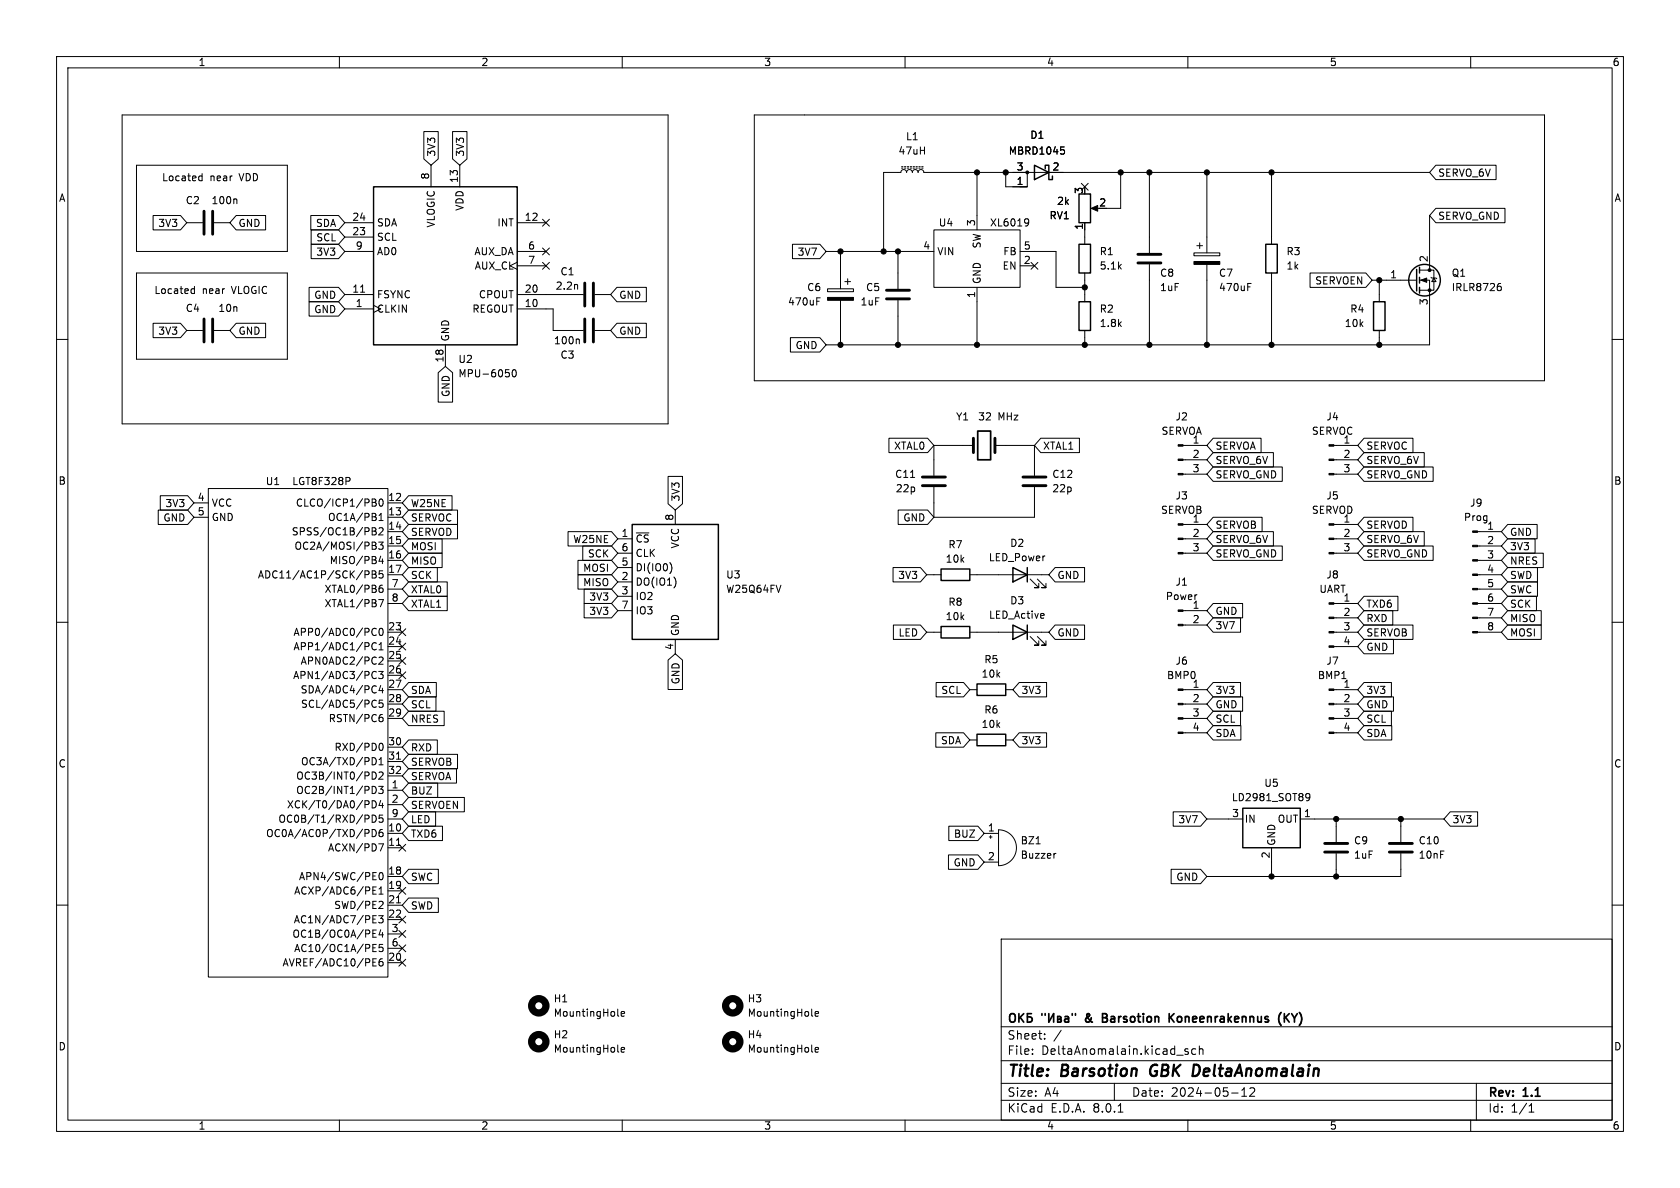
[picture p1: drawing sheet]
<svg xmlns="http://www.w3.org/2000/svg" width="297mm" height="210mm" viewBox="0 0 297 210" stroke-linecap="round" stroke-linejoin="round" font-family="sans-serif">
<g fill="none" stroke="#000" stroke-width=".18">
<path d="M10 10h277v190h-277zM12 12h273v186h-273zM60 10v2M110 10v2M160 10v2M210 10v2M260 10v2M21.6 20.3h96.5v54.6h-96.5zM24.1 29.2h26.7v15.3h-26.7zM27.1 38.1h4.8l1.1 1.3-1.1 1.2h-4.8zM33 39.4h2.8M35.2 31.9h.5"/>
<path d="M35.2 31.2h.5M35.7 30.7v1.3M37.8 39.4h2.8M41.7 35.2l.2 .1v.7M41.8 38.1h5.2v2.5h-5.2l-1.2-1.2zM54.9 38.1h4.9l1.2 1.3-1.2 1.2h-4.9zM61 39.4h5M74.9 23.3h2.6v4.8l-1.3 1.1-1.3-1.1zM76.2 29.2v3.8M80 23.3h2.6v4.8l-1.3 1.1-1.3-1.1zM81.3 29.2v3.8M91.4 39.4h5.1"/>
<path d="M95.9 38.8l1.2 1.2M97.1 38.8l-1.2 1.2M133.3 20.3h139.7v47h-139.7zM159.4 29.7h.2M159.4 29.5h.2M159.9 29.7h.2M159.9 29.5h.2M160.4 29.7h.3M160.4 29.5h.3M160.9 29.7h.3M160.9 29.5h.3M161.4 29.7h.3"/>
<path d="M161.4 29.5h.3M161.9 29.7h.3M161.9 29.5h.3M162.4 29.7h.3M162.4 29.5h.3M162.9 29.7h.3M162.9 29.5h.3M172.7 30.5v10.1M177.8 30.5v2.5h3.8M181.4 38.7l.4 .1a.84 .84 0 0 1-.3 1.1M181.6 30.5h-18.3l-.1-.4-.4-.1-.3 .1-.2 .4-.1-.4-.4-.1-.4 .1-.1 .4-.2-.4-.3-.1-.4 .1-.1 .4-.2-.4-.3-.1-.4 .1-.1 .4h-3.1v14M181.9 39.2l-.2 .2-.3 .1"/>
<path d="M187.5 26h.6M187.7 26.5h.3l.2 .2-.1 .4-.4 .1M191.2 32.4l1.2 1.2M191.8 39.4v3.8M192.4 32.4l-1.2 1.2M193.3 36.8h1M198.1 30.5v6.3h-2.5M203.2 30.5v14.2M213.4 30.5v14.2M224.8 30.5v12.7M252.7 30.5h-71.1v2.5h-1.3M252.7 38.1v9.7"/>
<path d="M253.8 36.8h12.3v2.6h-12.3l-1.1-1.3zM253.8 29.2h10.7v2.6h-10.7l-1.1-1.3zM10 60h2M24.1 48.3h26.7v15.2h-26.7zM27.1 57.1h4.8l1.1 1.3-1.1 1.3h-4.8zM33 58.4h2.8M33.9 51.8h.5M33.9 51.1h.5M34.4 50.6v1.3M37.8 58.4h2.8M41.8 57.1h5.2v2.6h-5.2l-1.2-1.3zM54.6 50.8h5.2l1.2 1.3-1.2 1.2h-5.2z"/>
<path d="M54.6 53.3h5.2l1.2 1.3-1.2 1.3h-5.2zM55 43.2h4.8l1.2 1.3-1.2 1.2h-4.8zM55 40.6h4.8l1.2 1.3-1.2 1.3h-4.8zM61 44.5h5M61 54.6h5M61 52.1h5M61 41.9h5M63.7 51.7h.8M91.4 46.4l-1.2 .6 1.2 .6M91.4 47h5.1M91.4 44.5h5.1M91.4 54.6h6.4v3.8h5.3"/>
<path d="M91.4 52.1h11.7M95.9 46.4l1.2 1.2M95.9 43.8l1.2 1.3M97.1 46.4l-1.2 1.2M97.1 43.8l-1.2 1.3M102.1 50.3v.8M102.2 59.9l.2 .2v.7M105.2 52.1h2.7M105.2 58.4h2.7M109.1 50.8h5.2v2.5h-5.2l-1.2-1.2zM109.1 57.1h5.2v2.6h-5.2l-1.2-1.3zM139.7 59.7h5.2l1.1 1.3-1.1 1.2h-5.2z"/>
<path d="M140.1 43.2h4.8l1.1 1.3-1.1 1.2h-4.8zM144.4 53.3h.4M144.4 52.6h.6M146 44.5h19.1M146.3 51.1h4.6v.5h-4.6zM148.6 44.5v6.6M148.6 53.1v7.9M149.4 49.8h1M149.9 49.3v1M158.7 44.5v6.6M158.7 53.1v7.9M165.1 40.6h15.2v10.2h-15.2z"/>
<path d="M172.7 50.8v10.2M180.3 47h2.6M180.3 44.5h6.4v6.3h5.1M182.3 46.4l1.2 1.2M183.5 46.4l-1.2 1.2M191.8 48.3v5M191.8 58.4v2.6M203.2 46.7v14.3M211.1 44.7h4.5v.5h-4.5zM211.6 43.4h1M212.1 42.9v1M213.4 46.7v14.3"/>
<path d="M220.6 50.7h.4M220.6 50.1h.6M224.8 48.3v12.7M231.6 48.3h9.9l1.1 1.2-1.1 1.3h-9.9zM242.6 49.5h7.8M243.8 49.5v3.8M243.8 58.4v2.6M251 49.5h1.7v11.5h-106.7M251 47.8h2.5v3.5h-2.5M253 49l.1 .1h.8l.1 .2M253.5 49.1l.4 .7h-.8zM264.9 50.6l.4 .1 .1 .1v.5l-.5 .1"/>
<path d="M265.1 50.1h.2M285 60h2M77.5 65.9l1.2-1.1 1.3 1.1v5.2h-2.5zM78.7 61v3.8M89.4 65.3h.6M89.9 65.9l.2 .2-.2 .5M90.7 65.5l.1-.2a.68 .68 0 0 1 .5 .7 .68 .68 0 0 1-.5 .6l-.1-.1-.2-.4zM157.2 77.5h6.8l1.1 1.2-1.1 1.3h-6.8zM165.1 78.7h7M165.1 78.7v5.4M175.9 78.7h7M182.9 78.7v5.4"/>
<path d="M184 77.5h6.8v2.5h-6.8l-1.1-1.3zM209.1 78.7h4.3M214.5 77.5h8.4v2.5h-8.4l-1.1-1.3zM235.8 78.7h4.2M241.1 77.5h8.7v2.5h-8.7l-1.1-1.3zM28 90.2h5.2l1.1 1.2-1.1 1.3h-5.2zM28.3 87.6h4.9l1.1 1.3-1.1 1.3h-4.9zM34.3 88.9h2.5M34.3 91.4h2.5M36.8 86.4h31.8v86.3h-31.8zM61.6 84.4l.3 .2-.1 .3-.2 .2M65.8 88.2l.6 .1 .1 .3-.3 .2"/>
<path d="M65.8 93.3l.6 .1 .1 .3-.3 .2M65.8 95.8l.6 .2 .1 .2-.3 .2M65.8 88.8h.4M65.8 93.9h.4M65.8 96.4h.4M66.2 88.8l.3 .3v.3l-.7 .1M66.2 93.9l.3 .2v.3l-.7 .2M66.2 96.4l.3 .3v.3l-.7 .1M66.9 95.8h.8l-.4 .5 .4 .1v.6l-.2 .1-.6-.1M67 93.4l.5-.1 .2 .4-.8 .9h.8M67 92h.7M67 91.1l.4-.4v1.3"/>
<path d="M67.1 88.3l.2-.1a.68 .68 0 0 1 .4 .6 .68 .68 0 0 1-.4 .7l-.2-.1-.1-.4zM67.3 98.3l-.3 .9h.8M67.6 98.8v.8M68.6 99.1h2.5M68.6 96.5h2.5M68.6 94h2.5M68.6 88.9h2.5M68.6 91.4h2.5M72.2 90.2h8.7v2.5h-8.7l-1.1-1.3zM72.2 87.6h7.7v2.6h-7.7l-1.1-1.3zM72.2 92.7h8.7v2.6h-8.7l-1.1-1.3zM72.2 97.8h6v2.5h-6l-1.1-1.2z"/>
<path d="M72.2 95.2h6v2.6h-6l-1.1-1.3zM100.4 94h7.7l1.1 1.3-1.1 1.2h-7.7zM102.2 99.1h5.9l1.1 1.2-1.1 1.3h-5.9zM103 96.5h5.1l1.1 1.3-1.1 1.3h-5.1zM109.2 97.8h2.6M109.2 95.3h2.6M118.1 84.2h2.6v4.9l-1.3 1.1-1.3-1.1zM118.5 99.5a1.49 1.49 0 0 1 0 1.8M119.4 90.2v2.5M158.8 90.2h5.2l1.1 1.2-1.1 1.3h-5.2zM161 84.4h.7M165.1 86.1v5.3"/>
<path d="M182.9 86.1v5.3h-17.8M209.1 97.8h4.3M209.1 95.3h4.3M209.1 92.7h4.3M209.1 83.8h4.3M209.1 81.3h4.3M214.5 80h10.6v2.6h-10.6l-1.1-1.3zM214.5 94h10.6v2.5h-10.6l-1.1-1.2zM214.5 91.4h8.6v2.6h-8.6l-1.1-1.3zM214.5 96.5h12.2v2.6h-12.2l-1.1-1.3zM214.5 82.5h12.2v2.6h-12.2l-1.1-1.3zM235.8 97.8h4.2"/>
<path d="M235.8 95.3h4.2M235.8 92.7h4.2M235.8 83.8h4.2M235.8 81.3h4.2M241.1 80h10.7v2.6h-10.7l-1.1-1.3zM241.1 82.5h12.3v2.6h-12.3l-1.1-1.3zM241.1 96.5h12.3v2.6h-12.3l-1.1-1.3zM241.1 94h10.7v2.5h-10.7l-1.1-1.2zM241.1 91.4h8.7v2.6h-8.7l-1.1-1.3zM261.2 99.1h4.2M261.2 96.5h4.2M261.2 94h4.2"/>
<path d="M266.5 92.7h5.2v2.6h-5.2l-1.1-1.3zM266.5 97.8h6.3v2.5h-6.3l-1.1-1.2zM266.5 95.2h4.9v2.6h-4.9l-1.1-1.3zM10 110h2M64.5 100.9h.5l.3 .3-.2 .3-.6 .1M65.8 100.9h.4l.3 .3-.3 .3 .3 .1v.3l-.2 .3h-.5zM65.8 101.5h.4M66 111.1h.3l.2 .1M66 118.8l.3-.1 .2 .1M66.5 112.2l-.2 .1h-.3M66.5 113.7a.6 .6 0 0 0-.8 .5 .6 .6 0 0 0 .6 .7l.2-.1M66.5 119.8l-.2 .2-.3-.1"/>
<path d="M66.9 118.7h.8l-.4 .5 .4 .1v.5l-.2 .2-.6-.2M66.9 106h.9l-.6 1.3M67 116.3l.5-.2 .2 .4-.8 .9h.8M67 114l.4-.4v1.3M67 114.9h.7M67.1 104.1l.4-.2 .2 .3-.1 .5h-.4l-.1-.1M67.1 111.2l.2-.1a.68 .68 0 0 1 .4 .6 .68 .68 0 0 1-.4 .6l-.2-.1-.1-.3zM67.6 103.4l-.4 .1-.1 .3M67.7 100.9h-.6l-.1 .6 .2-.1 .4 .1 .1 .1v.5l-.2 .1-.5-.1M68.6 101.6h2.5M68.6 114.3h2.5M68.6 111.8h2.5"/>
<path d="M68.6 106.7h2.5M68.6 104.1h2.5M68.6 116.8h2.5M68.6 119.4h2.5M70.5 118.8l1.2 1.2M70.5 111.2l1.2 1.2M70.5 113.7l1.2 1.2M70.5 116.2l1.2 1.2M71.7 118.8l-1.2 1.2M71.7 111.2l-1.2 1.2M71.7 113.7l-1.2 1.2M71.7 116.2l-1.2 1.2"/>
<path d="M72.2 102.9h6.9v2.5h-6.9l-1.1-1.3zM72.2 100.3h5.1v2.6h-5.1l-1.1-1.3zM72.2 105.4h6.9v2.6h-6.9l-1.1-1.3zM102.2 101.6h5.9l1.1 1.3-1.1 1.2h-5.9zM103.3 106.7h4.8l1.1 1.3-1.1 1.2h-4.8zM103.3 104.1h4.8l1.1 1.3-1.1 1.3h-4.8zM109.2 102.9h2.6M109.2 105.4h2.6M109.2 100.3h2.6M109.2 108h2.6M118.1 116.7l1.3-1.1 1.3 1.1v5.2h-2.6zM119.4 113v2.6"/>
<path d="M119.4 102.5v.9M157.9 100.3h4.8l1.1 1.3-1.1 1.3h-4.8zM157.9 110.5h4.8l1.1 1.3-1.1 1.2h-4.8zM163.8 101.6h2.6M163.8 111.8h2.6M171.4 101.6h14M171.4 111.8h14M182.1 102.4l1.5 1.5h-.7h.7v-.8M182.1 112.5l1.5 1.5h-.7h.7v-.7M183.4 102.4l1.5 1.5h-.8h.8v-.8M183.4 112.5l1.5 1.5h-.8h.8v-.7M184.5 108.5l.1 .2-.6 .2"/>
<path d="M186.5 100.3h5.2v2.6h-5.2l-1.1-1.3zM186.5 110.5h5.2v2.5h-5.2l-1.1-1.2zM209.1 108h4.3M209.1 110.5h4.3M214.5 109.2h4.8v2.6h-4.8l-1.1-1.3zM214.5 106.7h5.2v2.5h-5.2l-1.1-1.2zM235.8 114.3h4.2M235.8 111.8h4.2M235.8 109.2h4.2M235.8 106.7h4.2M241.1 113h5.2v2.6h-5.2l-1.1-1.3zM241.1 107.9h5.1v2.6h-5.1l-1.1-1.3z"/>
<path d="M241.1 110.5h8.7v2.5h-8.7l-1.1-1.2zM241.1 105.4h6v2.6h-6l-1.1-1.3zM261.2 101.6h4.2M261.2 111.8h4.2M261.2 109.2h4.2M261.2 106.7h4.2M261.2 104.1h4.2M266.5 100.3h5.3v2.6h-5.3l-1.1-1.3zM266.5 102.9h5.3v2.5h-5.3l-1.1-1.3zM266.5 107.9h6v2.6h-6l-1.1-1.3zM266.5 105.4h5.1v2.6h-5.1l-1.1-1.3zM266.5 110.5h6v2.5h-6l-1.1-1.2z"/>
<path d="M285 110h2M65.8 139a.64 .64 0 0 1 .7 .6 .64 .64 0 0 1-.7 .7M65.8 136.5a.64 .64 0 0 1 .7 .6 .64 .64 0 0 1-.7 .6M66.1 133.9a.68 .68 0 0 1 .4 .7 .68 .68 0 0 1-.4 .6M66.2 123.8l.3 .1M66.3 121.2l.2 .2M66.5 122.4l-.2 .1M66.5 124.9l-.3 .1M66.9 139h.8l-.4 .5 .4 .1v.6l-.2 .1-.6-.1M67 136.6l.5-.1 .2 .3-.8 .9h.8M67 134.3l.4-.4v1.3M67 135.2h.7"/>
<path d="M67.2 131.5l.1-.1a.68 .68 0 0 1 .4 .6 .68 .68 0 0 1-.4 .7l-.1-.1M67.2 126.8l.4 .1 .1 .1v.5l-.5 .1M67.3 121.2l-.3 .9h.8M67.6 121.7v.8M67.6 126.3l-.4 .1M67.7 123.8h-.6l-.1 .6 .2-.1h.4l.1 .2v.4l-.2 .1-.5-.1M68.6 127h2.5M68.6 124.5h2.5M68.6 121.9h2.5M68.6 132.1h2.5M68.6 134.6h2.5M68.6 137.2h2.5"/>
<path d="M68.6 139.7h2.5M70.1 134.2h.7M72.2 123.2h4.9v2.5h-4.9l-1.1-1.2zM72.2 130.8h5.1v2.6h-5.1l-1.1-1.3zM72.2 120.6h4.9v2.6h-4.9l-1.1-1.3zM72.2 125.7h6.3v2.6h-6.3l-1.1-1.3zM72.2 138.4h5.2v2.6h-5.2l-1.1-1.3zM72.2 133.3h8.7v2.6h-8.7l-1.1-1.3zM72.2 135.9h8.5v2.5h-8.5l-1.1-1.2zM165.4 129.5h4.9l1.1 1.3-1.1 1.3h-4.9zM165.5 120.6h4.8l1.1 1.3-1.1 1.3h-4.8zM171.4 121.9h1.3"/>
<path d="M171.4 130.8h1.3M177.8 121.9h1.3M177.8 130.8h1.3M180.2 129.5h4.8v2.6h-4.8l-1.1-1.3zM180.2 120.6h4.8v2.6h-4.8l-1.1-1.3zM209.1 129.5h4.3M209.1 127h4.3M209.1 124.5h4.3M209.1 121.9h4.3M214.5 123.2h5.2v2.5h-5.2l-1.1-1.2zM214.5 128.3h4.9v2.5h-4.9l-1.1-1.3zM214.5 120.6h4.8v2.6h-4.8l-1.1-1.3z"/>
<path d="M214.5 125.7h4.8v2.6h-4.8l-1.1-1.3zM235.8 129.5h4.2M235.8 127h4.2M235.8 124.5h4.2M235.8 121.9h4.2M241.1 128.3h4.9v2.5h-4.9l-1.1-1.3zM241.1 125.7h4.9v2.6h-4.9l-1.1-1.3zM241.1 120.6h4.9v2.6h-4.9l-1.1-1.3zM241.1 123.2h5.2v2.5h-5.2l-1.1-1.2zM10 160h2M65.2 144.2v.4M65.8 141.5a.64 .64 0 0 1 .7 .7 .64 .64 0 0 1-.7 .6z"/>
<path d="M65.8 144.1a.64 .64 0 0 1 .7 .6 .64 .64 0 0 1-.7 .7zM65.8 146.6a.64 .64 0 0 1 .7 .7 .64 .64 0 0 1-.7 .6zM65.9 155.5h.6M65.9 154.2h.6M65.9 157.4h.4M65.9 158.1h.6M65.9 156.8h.6M66.9 149.2h.9l-.6 1.2M67 157.2l.4-.4v1.3M67 158.1h.7M67.1 154.4l.2-.2a.68 .68 0 0 1 .4 .7 .68 .68 0 0 1-.4 .6l-.2-.1-.1-.4zM67.2 159.3l.4 .1 .1 .3-.8 .9h.8"/>
<path d="M67.3 141.5l-.3 .9h.8M67.6 146.6l-.4 .1a.86 .86 0 0 0 0 1.2l.5-.1v-.4l-.2-.3-.4 .1-.1 .2M67.6 142v.8M67.7 144.1h-.6l-.1 .6 .2-.1h.4l.1 .2v.4l-.2 .2-.5-.2M68.6 147.3h2.5M68.6 144.8h2.5M68.6 154.9h2.5M68.6 157.5h2.5M68.6 149.9h2.5M68.6 142.2h2.5M70.1 159.6h.7M70.1 149.4h.7"/>
<path d="M70.5 149.3l1.2 1.2M70.5 156.9l1.2 1.2M71.7 149.3l-1.2 1.2M71.7 156.9l-1.2 1.2M72.2 158.7h5.3v2.6h-5.3l-1.1-1.3zM72.2 143.5h4.8v2.6h-4.8l-1.1-1.3zM72.2 146h6v2.6h-6l-1.1-1.3zM72.2 153.7h5.3v2.5h-5.3l-1.1-1.3zM72.2 141h9.9v2.5h-9.9l-1.1-1.3zM167.7 151.1h5.2l1.1 1.3-1.1 1.3h-5.2zM167.7 146h5.2l1.1 1.3-1.1 1.3h-5.2zM174 147.3h2.5"/>
<path d="M174 152.4h2.5M174.9 148h.5M175.1 147.7v.5M176.5 146.7a3.2 3.2 0 0 1 3.2 3.2 3.2 3.2 0 0 1-3.2 3.1zM183.2 149.2h.7M186.7 150.9h-.3M207 153.7h5.2l1.2 1.2-1.2 1.3h-5.2zM207.4 143.5h4.8l1.2 1.3-1.2 1.3h-4.8zM213.4 144.8h6.3M224.8 149.9v5M229.9 144.8h25.4M231 140.3h.3l.2 .1a.84 .84 0 0 1-.3 1.1h-.2"/>
<path d="M231.6 140.8l-.3 .3-.3-.1M236.2 144.8v4M236.2 150.9v4M247.6 150.9v4h-34.2M247.6 144.8v4M256.4 143.5h4.8v2.6h-4.8l-1.1-1.3zM285 160h2M65.9 170.1h.4M65.9 170.8h.6M65.9 169.5h.6M65.9 162.5h.4M65.9 163.1h.6"/>
<path d="M65.9 161.9h.6M65.9 165h.4M65.9 165.7h.6M65.9 164.4h.6M65.9 167.6h.4M65.9 168.2h.6M65.9 166.9h.6M66.9 161.9h.8l-.4 .5 .4 .1v.5l-.2 .1-.6-.1M67.3 164.3l-.3 1h.8M67.6 169.5l-.4 .1a.86 .86 0 0 0 0 1.2l.5-.2v-.4l-.2-.2h-.4l-.1 .2M67.6 164.8v.9M67.7 166.9h-.6l-.1 .7 .2-.2 .4 .1 .1 .2v.4l-.2 .1-.5-.1"/>
<path d="M68.6 170.2h2.5M68.6 160h2.5M68.6 162.6h2.5M68.6 165.1h2.5M68.6 167.6h2.5M70.5 167l1.2 1.2M70.5 162l1.2 1.2M70.5 164.5l1.2 1.2M70.5 169.6l1.2 1.2M71.7 167l-1.2 1.2M71.7 162l-1.2 1.2M71.7 164.5l-1.2 1.2"/>
<path d="M71.7 169.6l-1.2 1.2M109.2 179.5l.2 .1M109.8 179.2l.6-.1v-.2l-.4-.1-.2 .2 .1 .6h.5M143.5 179.5l.2 .1M144.1 179.2l.6-.1-.1-.2-.3-.1-.2 .2 .1 .6h.4M177 166h108v32h-108zM60 198v2M109.2 185.8l.2 .2M109.8 185.6l.6-.1v-.3h-.4l-.2 .1 .1 .6h.5M110 198v2M143.5 185.8l.2 .2M144.1 185.6l.6-.1-.1-.3h-.3l-.2 .1 .1 .6h.4"/>
<path d="M160 198v2M177 194.5h108M177 191.5h108M177 187.5h108M177 181.5h108M182.5 186.3v.1M182.5 185.5v.1M184.7 183.6v.1M184.7 182.8v.1M187.6 182.1l-1.3 2M197 191.5v3M197.7 196.6h.8"/>
<path d="M210 198v2M210 185.5l-.3-.1-.2 .2v.2l.5 .2v.3h-.5M211.4 185.5l-.4-.1-.3 .3v.4l.1 .2h.6M212 185.5l.2-.1 .4 .1 .1 .9M212 184.9v1.5M217.7 193.2h1.2M219.5 193.8h.9M219.5 192.7l.5-.4v1.5M221 192.4l.5-.1 .2 .1 .1 .3-.9 1.1h.9M260 198v2M261 191.5v6.5M270.3 196.6h.9"/>
<path d="M270.3 195.5l.4-.4v1.5"/>
</g>
<path d="M203.6 188.5a1.27 1.27 0 0 0 0 1.6" fill="none" stroke="#000" stroke-width=".4"/>
<g fill="none" stroke="#000" stroke-width=".3">
<path d="M172.8 76.2h2.3v5.1h-2.3zM178.6 179.4a.5 .5 0 0 1 .5-.2 .5 .5 0 0 1 .4 .5v.5a.5 .5 0 0 1-.5 .5 .5 .5 0 0 1-.5-.5zM180.1 179.2v1.5M180.3 179.8l.7 .9M181 179.2l-.9 .8M182.3 179.2h-.7v1.5h.5a.46 .46 0 0 0 .4-.5 .46 .46 0 0 0-.4-.4h-.5M184.2 179.2v.3M184.8 179.2v.3M185.4 179.2v1.5l.9-1.5v1.5M187 179.7l.5 .1 .1 .2-.3 .2 .3 .1v.3l-.6 .1zM188.3 179.8h.5l.1 .9M189.6 179.2v.3"/>
<path d="M190.1 179.2v.3M194.9 179.9h.5M195.4 179.9l.2 .1M195.6 179.3l-.2-.1h-.5v1.5l.7-.1M195.6 179.8l-.2 .1M206.7 179.2v1.5M206.9 179.8l.7 .9M207.6 179.2l-.9 .8M226.5 179l-.4 .6M227.1 179.2v1.5M227.3 179.8l.6 .9M227.9 179.2l-.8 .8"/>
<path d="M187 180.2h.3M188.9 180l-.5 .1a.29 .29 0 0 0-.2 .3 .29 .29 0 0 0 .2 .3l.5-.1M192 180v.5M226.1 180.6l.4 .7"/>
</g>
<g fill="none" stroke="#000" stroke-width=".25">
<path d="M66 33h25.4v28h-25.4zM182.9 29.2l2.5 1.3-2.5 1.3zM184.8 29.8v-.6h.6v2.6h.7v-.7M190.8 34.3h2v5.1h-2zM190.8 43.2h2v5.1h-2zM190.8 53.3h2v5.1h-2zM223.8 43.2h2v5.1h-2zM242.8 53.3h2.1v5.1h-2.1zM250.4 47.6v3.8M251 47.2v1.1M251 49v1M251 50.8v1"/>
<path d="M111.8 92.7h15.2v20.3h-15.2zM166.4 110.7h5v2.1h-5zM166.4 100.6h5v2h-5zM179.1 100.3l2.5 1.3-2.5 1.3zM179.1 110.5l2.5 1.3-2.5 1.2zM181.6 100.3v2.6M181.6 110.5v2.5M172.7 129.8h5.1v2h-5.1zM172.7 120.9h5.1v2h-5.1zM219.7 142.9h10.2v7h-10.2z"/>
<circle cx="251.8" cy="49.5" r="2.79"/>
</g>
<g fill="none" stroke="#000" stroke-width=".51">
<path d="M36.1 37.3v4.1M37.6 37.3v4.1M36.1 56.4v4.1M37.6 56.4v4.1M103.4 50v4.1M103.4 56.4v4.1M104.9 50v4.1M104.9 56.4v4.1M156.7 52.8h4.1M156.7 51.3h4.1M201.2 46.5h4M201.2 45h4"/>
<path d="M172.1 77.5v2.5M175.9 77.5v2.5M163.1 85.9h4M163.1 84.3h4M180.8 85.9h4.1M180.8 84.3h4.1M234.2 150.6h4.1M234.2 149.1h4.1M245.6 150.6h4.1M245.6 149.1h4.1"/>
</g>
<g fill="#000" stroke="#000" stroke-width=".18">
<path d="M192.9 36.8l1.2-.5v1zM146.3 52.6h4.6v.5h-4.6zM211.1 46.2h4.5v.5h-4.5zM251.2 49.5l1-.4v.8zM208.3 78.6h.8v.3h-.8zM234.9 78.6h.9v.3h-.9zM208.3 97.7h.8v.2h-.8zM208.3 95.1h.8v.3h-.8zM208.3 92.6h.8v.2h-.8zM208.3 83.7h.8v.2h-.8zM208.3 81.2h.8v.2h-.8zM234.9 97.7h.9v.2h-.9z"/>
<path d="M234.9 95.1h.9v.3h-.9zM234.9 92.6h.9v.2h-.9zM234.9 83.7h.9v.2h-.9zM234.9 81.2h.9v.2h-.9zM260.3 98.9h.9v.3h-.9zM260.3 96.4h.9v.2h-.9zM260.3 93.9h.9v.2h-.9zM208.3 110.4h.8v.2h-.8zM208.3 107.8h.8v.3h-.8zM234.9 114.2h.9v.2h-.9zM234.9 111.6h.9v.3h-.9zM234.9 109.1h.9v.2h-.9z"/>
<path d="M234.9 106.6h.9v.2h-.9zM260.3 111.6h.9v.3h-.9zM260.3 109.1h.9v.2h-.9zM260.3 106.6h.9v.2h-.9zM260.3 104h.9v.3h-.9zM260.3 101.5h.9v.2h-.9zM208.3 129.4h.8v.3h-.8zM208.3 126.9h.8v.2h-.8zM208.3 124.3h.8v.3h-.8zM208.3 121.8h.8v.2h-.8zM234.9 129.4h.9v.3h-.9zM234.9 126.9h.9v.2h-.9z"/>
<path d="M234.9 124.3h.9v.3h-.9zM234.9 121.8h.9v.2h-.9z"/>
<circle cx="172.7" cy="30.5" r=".46"/>
<circle cx="177.8" cy="30.5" r=".46"/>
<circle cx="181.6" cy="30.5" r=".25"/>
<circle cx="198.1" cy="30.5" r=".46"/>
<circle cx="203.2" cy="30.5" r=".46"/>
<circle cx="213.4" cy="30.5" r=".46"/>
<circle cx="224.8" cy="30.5" r=".46"/>
<circle cx="148.6" cy="44.5" r=".46"/>
<circle cx="156.2" cy="44.5" r=".46"/>
<circle cx="158.7" cy="44.5" r=".46"/>
<circle cx="191.8" cy="50.8" r=".46"/>
<circle cx="243.8" cy="49.5" r=".46"/>
<circle cx="252.7" cy="47.8" r=".25"/>
<circle cx="252.7" cy="51.3" r=".25"/>
<circle cx="148.6" cy="61" r=".46"/>
<circle cx="158.7" cy="61" r=".46"/>
<circle cx="172.7" cy="61" r=".46"/>
<circle cx="191.8" cy="61" r=".46"/>
<circle cx="203.2" cy="61" r=".46"/>
<circle cx="213.4" cy="61" r=".46"/>
<circle cx="224.8" cy="61" r=".46"/>
<circle cx="243.8" cy="61" r=".46"/>
<circle cx="224.8" cy="154.9" r=".46"/>
<circle cx="236.2" cy="154.9" r=".46"/>
<circle cx="236.2" cy="144.8" r=".46"/>
<circle cx="247.6" cy="144.8" r=".46"/>
</g>
<g fill="none" stroke="#000" stroke-width="1.3">
<circle cx="95.2" cy="177.8" r="1.27"/>
<circle cx="129.5" cy="177.8" r="1.27"/>
<circle cx="95.2" cy="184.1" r="1.27"/>
<circle cx="129.5" cy="184.1" r="1.27"/>
</g>
<g font-size="2.8">
<text x="178" y="190.9">Title:</text>
<text x="187.7" y="190.9">Barsotion</text>
<text x="204.2" y="190.9">GBK DeltaAnomalain</text>
</g>
<g font-size="2.1">
<text x="178" y="184">Sheet:</text>
<text x="192.6" y="181.2">&amp;</text>
<text x="196.2" y="181.2">Barsotion</text>
<text x="208.5" y="181.2">Koneenrakennus</text>
<text x="228.5" y="181.2">(KY)</text>
<text x="178" y="186.7">File:</text>
<text x="184.1" y="186.7">DeltaAnomalain.kicad_sch</text>
<text x="178" y="196.9">KiCad</text>
<text x="178" y="194.1">Size:</text>
<text x="184.7" y="194.1">A4</text>
<text x="185.7" y="196.9">E.D.A.</text>
<text x="193.3" y="196.9">8.0.1</text>
<text x="200" y="194.1">Date:</text>
<text x="207" y="194.1">2024-05-12</text>
<text x="263" y="194.3">Rev:</text>
<text x="263" y="196.9">Id:</text>
<text x="267.1" y="196.9">1/1</text>
<text x="269.4" y="194.3">1.1</text>
</g>
<g font-size="1.8">
<text x="35" y="11.9">1</text>
<text x="85" y="11.9">2</text>
<text x="135" y="11.9">3</text>
<text x="185" y="11.9">4</text>
<text x="235" y="11.9">5</text>
<text x="285" y="11.9">6</text>
<text x="77.2" y="27.8" transform="rotate(-90 77.2 27.8)">3V3</text>
<text x="82.2" y="27.8" transform="rotate(-90 82.2 27.8)">3V3</text>
<text x="158.7" y="27.5">47uH</text>
<text x="160.1" y="25">L1</text>
<text x="178.2" y="27.5">MBRD1045</text>
<text x="182" y="24.7">D1</text>
<text x="10.3" y="35.9">A</text>
<text x="28.6" y="32.2">Located</text>
<text x="37.1" y="32.2">near</text>
<text x="42.4" y="32.2">VDD</text>
<text x="75.9" y="31.8" transform="rotate(-90 75.9 31.8)">8</text>
<text x="81" y="32.4" transform="rotate(-90 81 32.4)">13</text>
<text x="179.6" y="32.8">1</text>
<text x="179.6" y="30.2">3</text>
<text x="186" y="30.2">2</text>
<text x="191.5" y="34.4" transform="rotate(-90 191.5 34.4)">3</text>
<text x="254.2" y="31.4">SERVO_6V</text>
<text x="285.3" y="35.9">A</text>
<text x="27.9" y="40.3">3V3</text>
<text x="32.7" y="36.3">C2</text>
<text x="37.3" y="36.3">100n</text>
<text x="42.1" y="40.3">GND</text>
<text x="55.8" y="40.3">SDA</text>
<text x="62.2" y="41.7">23</text>
<text x="62.2" y="39.1">24</text>
<text x="66.5" y="40.2">SDA</text>
<text x="77.1" y="40.3" transform="rotate(-90 77.1 40.3)">VLOGIC</text>
<text x="82.1" y="37.4" transform="rotate(-90 82.1 37.4)">VDD</text>
<text x="87.8" y="40.2">INT</text>
<text x="92.7" y="39.1">12</text>
<text x="165.9" y="40.2">U4</text>
<text x="172.5" y="40.1" transform="rotate(-90 172.5 40.1)">3</text>
<text x="174.9" y="40.2">XL6019</text>
<text x="185.4" y="39">RV1</text>
<text x="186.8" y="36.4">2k</text>
<text x="191.5" y="40.7" transform="rotate(-90 191.5 40.7)">1</text>
<text x="194.2" y="36.6">2</text>
<text x="254.2" y="39.1">SERVO_GND</text>
<text x="55.8" y="45.4">3V3</text>
<text x="55.8" y="42.9">SCL</text>
<text x="62.8" y="44.2">9</text>
<text x="66.5" y="42.8">SCL</text>
<text x="66.5" y="45.3">AD0</text>
<text x="83.8" y="45.3">AUX_DA</text>
<text x="83.8" y="47.9">AUX_CL</text>
<text x="93.3" y="44.2">6</text>
<text x="93.3" y="46.7">7</text>
<text x="140.9" y="45.4">3V7</text>
<text x="163.1" y="44.2">4</text>
<text x="165.6" y="45.3">VIN</text>
<text x="173.6" y="44" transform="rotate(-90 173.6 44)">SW</text>
<text x="177.1" y="47.9">EN</text>
<text x="177.3" y="45.3">FB</text>
<text x="180.9" y="46.7">2</text>
<text x="180.9" y="44.2">5</text>
<text x="194.3" y="45.3">R1</text>
<text x="194.3" y="47.9">5.1k</text>
<text x="227.3" y="45.3">R3</text>
<text x="227.3" y="47.9">1k</text>
<text x="252.5" y="46.4" transform="rotate(-90 252.5 46.4)">2</text>
<text x="27.2" y="52.2">Located</text>
<text x="35.7" y="52.2">near</text>
<text x="41.1" y="52.2">VLOGIC</text>
<text x="55.5" y="53">GND</text>
<text x="62.2" y="51.8">11</text>
<text x="66.5" y="52.9">FSYNC</text>
<text x="84.6" y="52.9">CPOUT</text>
<text x="92.7" y="51.8">20</text>
<text x="98.1" y="51.4">2.2n</text>
<text x="99" y="48.9">C1</text>
<text x="109.4" y="53">GND</text>
<text x="142.6" y="51.7">C6</text>
<text x="153" y="51.7">C5</text>
<text x="172.5" y="52.8" transform="rotate(-90 172.5 52.8)">1</text>
<text x="173.6" y="50.3" transform="rotate(-90 173.6 50.3)">GND</text>
<text x="205" y="49.1">C8</text>
<text x="205" y="51.7">1uF</text>
<text x="215.4" y="49.1">C7</text>
<text x="215.4" y="51.7">470uF</text>
<text x="232.4" y="50.5">SERVOEN</text>
<text x="245.7" y="49.3">1</text>
<text x="256.6" y="49.1">Q1</text>
<text x="256.6" y="51.7">IRLR8726</text>
<text x="27.9" y="59.4">3V3</text>
<text x="32.7" y="55.3">C4</text>
<text x="38.5" y="55.3">10n</text>
<text x="42.1" y="59.4">GND</text>
<text x="55.5" y="55.6">GND</text>
<text x="62.8" y="54.4">1</text>
<text x="66.5" y="55.5">CLKIN</text>
<text x="83.4" y="55.5">REGOUT</text>
<text x="92.7" y="54.4">10</text>
<text x="109.4" y="59.4">GND</text>
<text x="139.2" y="54.2">470uF</text>
<text x="152" y="54.2">1uF</text>
<text x="194.3" y="55.5">R2</text>
<text x="194.3" y="58">1.8k</text>
<text x="237.6" y="58">10k</text>
<text x="238.6" y="55.5">R4</text>
<text x="252.5" y="54" transform="rotate(-90 252.5 54)">3</text>
<text x="78.5" y="64.2" transform="rotate(-90 78.5 64.2)">18</text>
<text x="79.6" y="60.5" transform="rotate(-90 79.6 60.5)">GND</text>
<text x="80.9" y="64.4">U2</text>
<text x="97.8" y="61.1">100n</text>
<text x="99" y="63.6">C3</text>
<text x="140.5" y="61.9">GND</text>
<text x="79.7" y="70.3" transform="rotate(-90 79.7 70.3)">GND</text>
<text x="80.9" y="66.9">MPU-6050</text>
<text x="168.9" y="74.5">Y1</text>
<text x="172.8" y="74.5">32</text>
<text x="176.4" y="74.5">MHz</text>
<text x="205.2" y="77.1">SERVOA</text>
<text x="207.7" y="74.5">J2</text>
<text x="231.8" y="77.1">SERVOC</text>
<text x="234.4" y="74.5">J4</text>
<text x="158" y="79.7">XTAL0</text>
<text x="184.3" y="79.7">XTAL1</text>
<text x="210.7" y="78.5">1</text>
<text x="210.7" y="81">2</text>
<text x="210.7" y="83.6">3</text>
<text x="214.8" y="79.7">SERVOA</text>
<text x="214.8" y="82.2">SERVO_6V</text>
<text x="237.4" y="78.5">1</text>
<text x="237.4" y="81">2</text>
<text x="237.4" y="83.6">3</text>
<text x="241.5" y="82.2">SERVO_6V</text>
<text x="241.5" y="79.7">SERVOC</text>
<text x="10.3" y="85.9">B</text>
<text x="29.2" y="89.9">3V3</text>
<text x="34.9" y="88.6">4</text>
<text x="37.3" y="89.8">VCC</text>
<text x="46.9" y="86">U1</text>
<text x="51.6" y="86">LGT8F328P</text>
<text x="52.2" y="89.8">CLCO/ICP1/PB0</text>
<text x="68.5" y="88.6">12</text>
<text x="72.5" y="89.9">W25NE</text>
<text x="120.3" y="88.7" transform="rotate(-90 120.3 88.7)">3V3</text>
<text x="158.2" y="84.7">C11</text>
<text x="158.3" y="87.2">22p</text>
<text x="185.9" y="84.7">C12</text>
<text x="185.9" y="87.2">22p</text>
<text x="207.7" y="88.5">J3</text>
<text x="214.8" y="84.8">SERVO_GND</text>
<text x="234.4" y="88.5">J5</text>
<text x="241.5" y="84.8">SERVO_GND</text>
<text x="259.8" y="89.8">J9</text>
<text x="285.3" y="85.9">B</text>
<text x="28.8" y="92.4">GND</text>
<text x="34.9" y="91.2">5</text>
<text x="37.3" y="92.3">GND</text>
<text x="51.5" y="94.8">SPSS/OC1B/PB2</text>
<text x="57.9" y="92.3">OC1A/PB1</text>
<text x="68.5" y="91.2">13</text>
<text x="68.5" y="93.7">14</text>
<text x="72.5" y="92.4">SERVOC</text>
<text x="72.5" y="94.9">SERVOD</text>
<text x="109.8" y="95">1</text>
<text x="119.1" y="92.1" transform="rotate(-90 119.1 92.1)">8</text>
<text x="159.6" y="92.4">GND</text>
<text x="205.2" y="91">SERVOB</text>
<text x="210.7" y="92.5">1</text>
<text x="210.7" y="95">2</text>
<text x="214.8" y="93.7">SERVOB</text>
<text x="231.8" y="91">SERVOD</text>
<text x="237.4" y="92.5">1</text>
<text x="237.4" y="95">2</text>
<text x="241.5" y="93.7">SERVOD</text>
<text x="258.7" y="92.3">Prog</text>
<text x="262.8" y="93.7">1</text>
<text x="266.9" y="94.9">GND</text>
<text x="52" y="97.4">OC2A/MOSI/PB3</text>
<text x="58.2" y="99.9">MISO/PB4</text>
<text x="68.5" y="96.3">15</text>
<text x="68.5" y="98.8">16</text>
<text x="68.5" y="101.3">17</text>
<text x="72.5" y="100">MISO</text>
<text x="72.5" y="97.5">MOSI</text>
<text x="101.2" y="96.2">W25NE</text>
<text x="103" y="101.3">MOSI</text>
<text x="103.8" y="98.7">SCK</text>
<text x="109.8" y="100.1">5</text>
<text x="109.8" y="97.5">6</text>
<text x="112.3" y="96.1">~{CS}</text>
<text x="112.3" y="101.2">DI(IO0)</text>
<text x="112.3" y="98.7">CLK</text>
<text x="120.2" y="97" transform="rotate(-90 120.2 97)">VCC</text>
<text x="167.1" y="99.7">10k</text>
<text x="167.6" y="97.1">R7</text>
<text x="174.7" y="99.4">LED_Power</text>
<text x="178.5" y="96.9">D2</text>
<text x="210.7" y="97.5">3</text>
<text x="214.8" y="96.2">SERVO_6V</text>
<text x="214.8" y="98.7">SERVO_GND</text>
<text x="237.4" y="97.5">3</text>
<text x="241.5" y="98.7">SERVO_GND</text>
<text x="241.5" y="96.2">SERVO_6V</text>
<text x="262.8" y="96.3">2</text>
<text x="262.8" y="98.8">3</text>
<text x="262.8" y="101.3">4</text>
<text x="266.9" y="100">NRES</text>
<text x="266.9" y="97.5">3V3</text>
<text x="45.5" y="102.5">ADC11/AC1P/SCK/PB5</text>
<text x="57.3" y="105">XTAL0/PB6</text>
<text x="57.3" y="107.5">XTAL1/PB7</text>
<text x="69.1" y="103.9">7</text>
<text x="69.1" y="106.4">8</text>
<text x="72.5" y="105.1">XTAL0</text>
<text x="72.5" y="102.6">SCK</text>
<text x="72.5" y="107.6">XTAL1</text>
<text x="103" y="103.8">MISO</text>
<text x="104.1" y="106.4">3V3</text>
<text x="109.8" y="102.6">2</text>
<text x="109.8" y="105.2">3</text>
<text x="109.8" y="107.7">7</text>
<text x="112.3" y="103.7">DO(IO1)</text>
<text x="112.3" y="106.3">IO2</text>
<text x="128.3" y="105">W25Q64FV</text>
<text x="128.3" y="102.5">U3</text>
<text x="158.7" y="102.6">3V3</text>
<text x="167.6" y="107.3">R8</text>
<text x="178.5" y="107">D3</text>
<text x="186.8" y="102.6">GND</text>
<text x="206" y="106.3">Power</text>
<text x="207.7" y="103.7">J1</text>
<text x="210.7" y="107.7">1</text>
<text x="233.2" y="105">UART</text>
<text x="234.4" y="102.5">J8</text>
<text x="237.4" y="106.4">1</text>
<text x="241.5" y="107.6">TXD6</text>
<text x="262.8" y="103.9">5</text>
<text x="262.8" y="106.4">6</text>
<text x="266.9" y="102.6">SWD</text>
<text x="266.9" y="105.1">SWC</text>
<text x="266.9" y="107.6">SCK</text>
<text x="51.8" y="112.6">APP0/ADC0/PC0</text>
<text x="68.5" y="111.5">23</text>
<text x="104.1" y="108.9">3V3</text>
<text x="112.3" y="108.8">IO3</text>
<text x="120.2" y="112.5" transform="rotate(-90 120.2 112.5)">GND</text>
<text x="158.8" y="112.7">LED</text>
<text x="167.1" y="109.8">10k</text>
<text x="174.7" y="109.6">LED_Active</text>
<text x="186.8" y="112.7">GND</text>
<text x="210.7" y="110.2">2</text>
<text x="214.8" y="111.4">3V7</text>
<text x="214.8" y="108.9">GND</text>
<text x="237.4" y="109">2</text>
<text x="237.4" y="111.5">3</text>
<text x="241.5" y="110.2">RXD</text>
<text x="241.5" y="112.7">SERVOB</text>
<text x="262.8" y="109">7</text>
<text x="262.8" y="111.5">8</text>
<text x="266.9" y="110.2">MISO</text>
<text x="266.9" y="112.7">MOSI</text>
<text x="51.8" y="115.2">APP1/ADC1/PC1</text>
<text x="53.1" y="117.7">APN0ADC2/PC2</text>
<text x="68.5" y="114">24</text>
<text x="68.5" y="116.6">25</text>
<text x="68.5" y="119.1">26</text>
<text x="119.1" y="115" transform="rotate(-90 119.1 115)">4</text>
<text x="173.4" y="120">10k</text>
<text x="173.9" y="117.4">R5</text>
<text x="207.7" y="117.7">J6</text>
<text x="234.4" y="117.7">J7</text>
<text x="237.4" y="114">4</text>
<text x="241.5" y="115.3">GND</text>
<text x="51.7" y="120.2">APN1/ADC3/PC3</text>
<text x="53.1" y="122.8">SDA/ADC4/PC4</text>
<text x="53.1" y="125.3">SCL/ADC5/PC5</text>
<text x="68.5" y="121.7">27</text>
<text x="68.5" y="124.2">28</text>
<text x="72.5" y="125.4">SCL</text>
<text x="72.5" y="122.9">SDA</text>
<text x="120.3" y="121.1" transform="rotate(-90 120.3 121.1)">GND</text>
<text x="166.3" y="122.9">SCL</text>
<text x="180.5" y="122.9">3V3</text>
<text x="206.2" y="120.2">BMP0</text>
<text x="210.7" y="121.7">1</text>
<text x="210.7" y="124.2">2</text>
<text x="214.8" y="125.4">GND</text>
<text x="214.8" y="122.9">3V3</text>
<text x="232.9" y="120.2">BMP1</text>
<text x="237.4" y="121.7">1</text>
<text x="237.4" y="124.2">2</text>
<text x="241.5" y="122.9">3V3</text>
<text x="241.5" y="125.4">GND</text>
<text x="58" y="127.9">RSTN/PC6</text>
<text x="68.5" y="126.7">29</text>
<text x="68.5" y="131.8">30</text>
<text x="72.5" y="128">NRES</text>
<text x="166.2" y="131.8">SDA</text>
<text x="173.4" y="128.9">10k</text>
<text x="173.9" y="126.3">R6</text>
<text x="180.5" y="131.8">3V3</text>
<text x="210.7" y="126.7">3</text>
<text x="210.7" y="129.3">4</text>
<text x="214.8" y="130.5">SDA</text>
<text x="214.8" y="128">SCL</text>
<text x="237.4" y="126.7">3</text>
<text x="237.4" y="129.3">4</text>
<text x="241.5" y="130.5">SDA</text>
<text x="241.5" y="128">SCL</text>
<text x="10.3" y="135.9">C</text>
<text x="53.1" y="135.5">OC3A/TXD/PD1</text>
<text x="59" y="132.9">RXD/PD0</text>
<text x="68.5" y="134.4">31</text>
<text x="68.5" y="136.9">32</text>
<text x="72.5" y="133">RXD</text>
<text x="72.5" y="135.6">SERVOB</text>
<text x="285.3" y="135.9">C</text>
<text x="50.6" y="143.1">XCK/T0/DA0/PD4</text>
<text x="52.3" y="138">OC3B/INT0/PD2</text>
<text x="52.3" y="140.6">OC2B/INT1/PD3</text>
<text x="69.1" y="139.4">1</text>
<text x="69.1" y="142">2</text>
<text x="72.5" y="140.7">BUZ</text>
<text x="72.5" y="143.2">SERVOEN</text>
<text x="72.5" y="138.1">SERVOA</text>
<text x="217.7" y="141.8">LD2981_SOT89</text>
<text x="223.4" y="139.3">U5</text>
<text x="46.9" y="148.2">OC0A/AC0P/TXD/PD6</text>
<text x="49.1" y="145.6">OC0B/T1/RXD/PD5</text>
<text x="68.5" y="147.1">10</text>
<text x="68.5" y="149.6">11</text>
<text x="69.1" y="144.5">9</text>
<text x="72.5" y="145.7">LED</text>
<text x="72.5" y="148.3">TXD6</text>
<text x="168.5" y="148.3">BUZ</text>
<text x="174.6" y="147.1">1</text>
<text x="180.3" y="149.5">BZ1</text>
<text x="208.2" y="145.7">3V7</text>
<text x="217.7" y="144.5">3</text>
<text x="220" y="145.6">IN</text>
<text x="225.7" y="149.6" transform="rotate(-90 225.7 149.6)">GND</text>
<text x="225.8" y="145.6">OUT</text>
<text x="230.4" y="144.5">1</text>
<text x="239.3" y="149.5">C9</text>
<text x="250.7" y="149.5">C10</text>
<text x="256.7" y="145.7">3V3</text>
<text x="52.7" y="155.8">APN4/SWC/PE0</text>
<text x="57.9" y="150.7">ACXN/PD7</text>
<text x="68.5" y="154.7">18</text>
<text x="72.5" y="155.9">SWC</text>
<text x="168.5" y="153.4">GND</text>
<text x="174.6" y="152.1">2</text>
<text x="180.3" y="152">Buzzer</text>
<text x="207.9" y="155.9">GND</text>
<text x="224.5" y="151.8" transform="rotate(-90 224.5 151.8)">2</text>
<text x="239.3" y="152">1uF</text>
<text x="250.7" y="152">10nF</text>
<text x="51.9" y="158.3">ACXP/ADC6/PE1</text>
<text x="59" y="160.9">SWD/PE2</text>
<text x="68.5" y="157.2">19</text>
<text x="68.5" y="159.8">21</text>
<text x="72.5" y="161">SWD</text>
<text x="51.6" y="166">OC1B/OC0A/PE4</text>
<text x="51.8" y="163.4">AC1N/ADC7/PE3</text>
<text x="68.5" y="162.3">22</text>
<text x="69.1" y="164.8">3</text>
<text x="69.1" y="167.4">6</text>
<text x="49.8" y="171">AVREF/ADC10/PE6</text>
<text x="51.9" y="168.5">AC10/OC1A/PE5</text>
<text x="68.5" y="169.9">20</text>
<text x="97.8" y="177.4">H1</text>
<text x="97.8" y="179.9">MountingHole</text>
<text x="132.1" y="177.4">H3</text>
<text x="132.1" y="179.9">MountingHole</text>
<text x="10.3" y="185.9">D</text>
<text x="97.8" y="183.7">H2</text>
<text x="132.1" y="183.7">H4</text>
<text x="285.3" y="185.9">D</text>
<text x="97.8" y="186.3">MountingHole</text>
<text x="132.1" y="186.3">MountingHole</text>
<text x="35" y="199.9">1</text>
<text x="85" y="199.9">2</text>
<text x="135" y="199.9">3</text>
<text x="185" y="199.9">4</text>
<text x="235" y="199.9">5</text>
<text x="285" y="199.9">6</text>
</g>
</svg>
